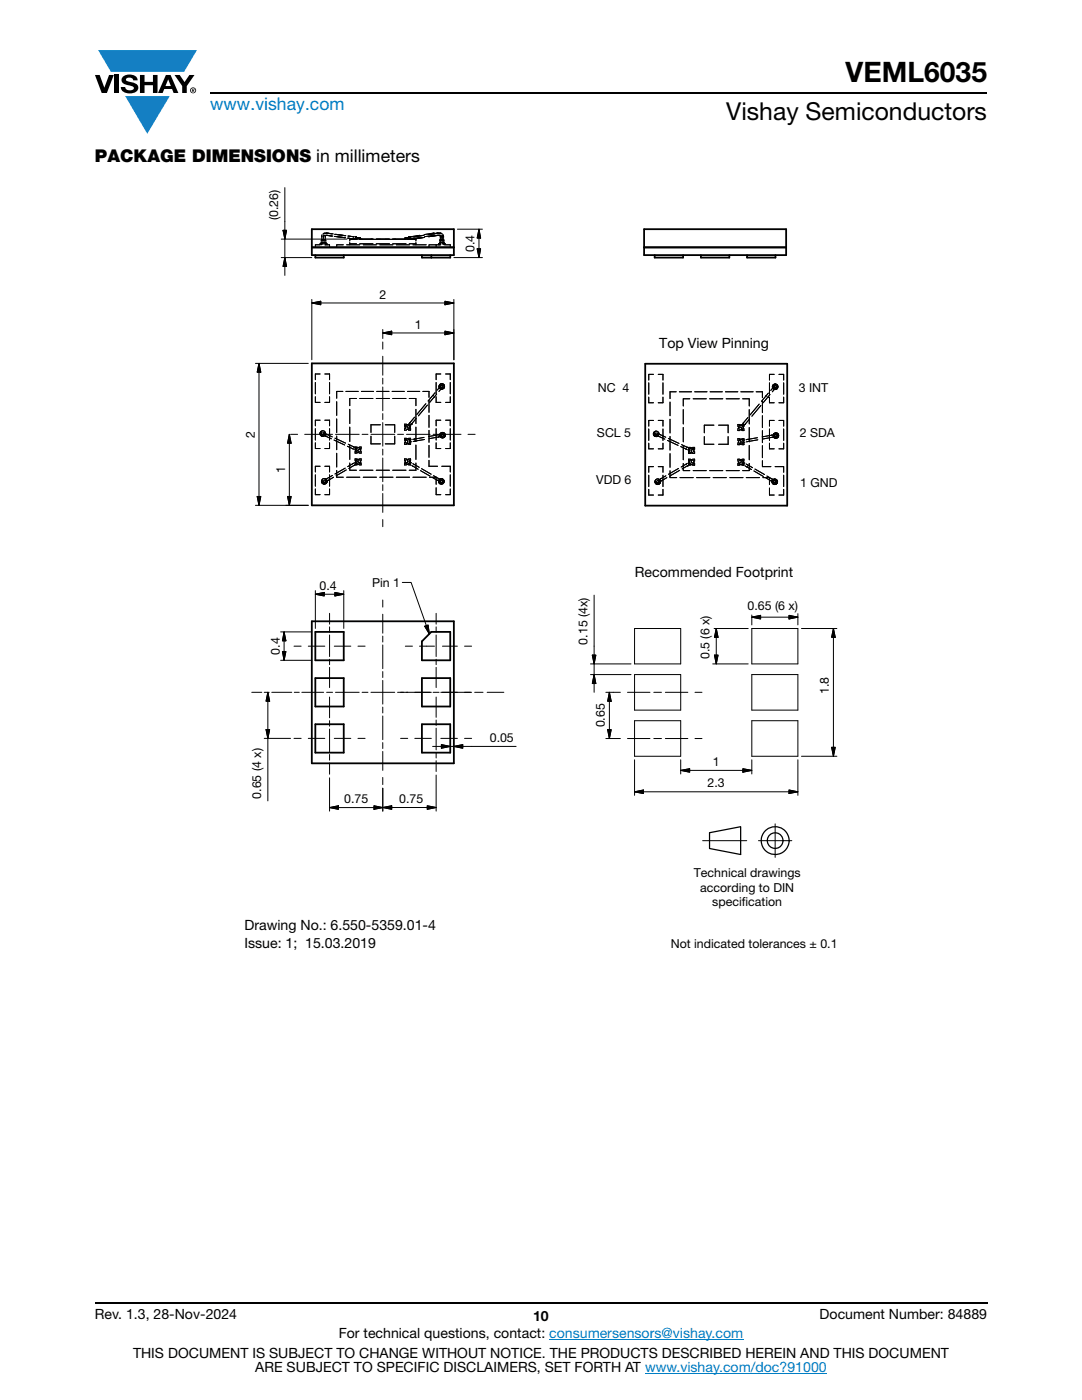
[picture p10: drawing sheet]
<svg xmlns="http://www.w3.org/2000/svg" width="216mm" height="279mm" viewBox="0 0 216 279" stroke-linecap="round" stroke-linejoin="round" font-family="sans-serif">
<g fill="#147fc3">
<path d="M19.6 10h19.7l-2.6 4.3h-1.1h-13.5z"/>
<path d="M25 19.2h8.9l-4.5 7.5z"/>
</g>
<g fill="#000">
<path d="M18.9 15h1l.9 2.5 1-2.5h.9l-1.4 3.6h-1zM22.9 15h.9v3.6h-.9zM24.6 15.3a2.1 2.1 0 0 1 2.8 .3l.1 .4h-.9a.79 .79 0 0 0-.7-.5 .79 .79 0 0 0-.8 .4l.3 .3 1 .2a1.08 1.08 0 0 1 1.2 1 1.08 1.08 0 0 1-1.1 1.2 1.73 1.73 0 0 1-2.4-1.2h.9a.96 .96 0 0 0 .8 .6 .96 .96 0 0 0 .9-.4 1.31 1.31 0 0 0-1.2-.6 1.03 1.03 0 0 1-1.1-.6 1.03 1.03 0 0 1 .2-1.1zM27.9 15h.9v1.3h1.7v-1.3h.9v3.6h-.9v-1.6h-1.7v1.6h-.9zM34.8 15h1.1l.9 1.4 1-1.4h1l-1.5 2.2v1.4h-.9v-1.4z"/>
<path d="M33.6 15.9l.5 1.3h-1.1zM33.1 15l-1.6 3.6h1l.3-.8h1.5l.3 .8h1l-1.6-3.6z"/>
<path d="M38.4 17.8h.2v.2h-.2zM38.3 17.7v.7h.1v-.3l.4 .3-.2-.3 .2-.2-.1-.2z"/>
<path d="M38.1 18a.46 .46 0 0 1 .9 0 .46 .46 0 0 1-.9 0zM37.9 18a.6 .6 0 0 0 1.2 0 .6 .6 0 0 0-1.2 0z"/>
</g>
<g fill="none" stroke="#000" stroke-width=".36">
<path d="M42 18.6h155M62.2 45.7h28.4v5.2h-28.4zM62.2 49.4h28.4M62.9 50.9v.5h5.7v-.5M84.2 50.9v.5h5.6v-.5M86.1 50.9v.5M128.5 45.7h28.4v5.2h-28.4zM130.6 50.9v.5h5.7v-.5M139.9 50.9v.5h5.6v-.5M149.1 50.9v.5h5.6v-.5M156.9 49.4h-28.4M62.2 72.5h28.4v28.4h-28.4z"/>
<path d="M128.7 72.6h28.4v28.3h-28.4zM62.2 124h28.4v28.3h-28.4zM62.9 126.1h5.7v5.7h-5.7zM62.9 135.3h5.7v5.7h-5.7zM84.2 135.3h5.6v5.7h-5.6zM86.1 126.1h3.7v5.7h-5.6v-3.8zM62.9 144.5h5.7v5.7h-5.7zM84.2 144.5h5.6v5.7h-5.6zM18.9 260h178.1"/>
</g>
<path d="M109.6 267.3h38.7M128.7 274h36.3" fill="none" stroke="#007ec4" stroke-width=".2"/>
<g fill="none" stroke="#000" stroke-width=".2">
<path d="M56.8 37.4v17.6M56.1 51.4h6.1M56.1 47.7h13.1M56.5 46h.7l-.4 1.7zM56.8 51.4l.4 1.8h-.7zM62.2 59.8v12M62.9 48.9h1h-1v.1zM62.9 49.2v.2M63.8 48.8l.1 .1M63.9 48.7l.1-.1-.1 .1M63.9 48.7h.1M64.1 48.4l-.1 .1"/>
<path d="M64.1 48.3v.1M64.1 48.4h.1M64.1 48.7h.5M64.1 47.9v.2M64.2 48.8v.1M64.2 47.6v.3M64.2 47.9h.1M64.2 47.9h-.1M64.2 48.7l.1-.1-.1 .1M64.2 48.7h.1M64.3 46.9l-.1 .5M64.4 48.3v.2"/>
<path d="M64.5 47.6v.3M64.6 48.7h-.5M64.6 46.9l-.1 .5M64.6 47.6l.1 .3h-.3v.2M64.6 48.4h-.3M64.6 47.1v.3M64.7 47.9v.2M64.7 48.3l.1 .2M64.8 48.9h1v.1M64.8 48.6l.2 .1zM64.9 48.7h.3M64.9 47h-.2"/>
<path d="M64.9 46.5l-.4 .1M64.9 47.9h.1M64.9 47.9h-.1M64.9 47.6v.3M64.9 47.1v.3M65 48.8l-.1 .1M65 46.5l1.3 .2M65 47.9v.2M65 48.3v.1M65 48.4l.1 .1M65 48.4h-.2M65.1 46.5l-.3 .1"/>
<path d="M65.1 47l1.1 .1M65.1 48.6l.1 .1M65.2 47h-.1M65.3 48.8l-.1 .1M65.3 46.5l1.2 .2M65.3 47l1.1 .1M65.8 49.2v.2M66.7 47.2l2.1 .2M66.8 46.8l2.1 .2M66.9 47.2l2.1 .2M67 46.8l2 .2M67.2 48.9h1.3h-1.3v.1z"/>
<path d="M67.2 49.2v.2M69.2 48.9h2.6M69.4 47.5l1.6 .2M69.4 47.1l1.1 .1M69.4 47.5l1.1 .2M69.5 47.1l1 .1M69.8 48.6h1.3M69.8 48.3v.6M69.9 47.7h.1M70.1 47.7h.1M70.5 47.2v.1M70.5 47.3h.2"/>
<path d="M70.9 47.7h.1M70.9 47.4h.1M71 47.4v.3M71 47.4h.1M71 47.6h.1M71 47.6h.4M71 47.7v.1M71 47.3h-.1M71 47.3h.1M71.1 47.3h.1M71.1 47.4h.1M71.1 47.6h.1"/>
<path d="M71.1 47.4h-.1M71.1 47.6v.1M71.1 47.4v.1M71.2 47.6h-.1M71.2 47.4h.1M71.2 47.4v.1M71.2 47.7h-1.3M71.2 47.4h.3v.2l-.3 .1M71.3 47.8l-1.5-.1v.4M71.3 47.5l-.3 .1M71.4 47.4v.3M71.4 47.6h.1"/>
<path d="M71.5 47.6h.1M71.5 47.5v.1M71.5 47.4v.2M71.6 47.5l.4 .1M71.6 47.6h.3M71.7 47.8h9.4M71.7 47.4h.2v.2h-.3M71.8 48.6h2.6M71.8 47.5l.1 .1M71.9 47.5v.1M71.9 47.6h-.1M71.9 47.6h.1"/>
<path d="M72 47.7l-.1 .1M72.1 47.7h.1M72.5 48.9h2.6M74 47.7h.1M75.1 48.6h2.6M75.8 48.9h2.6M78.4 48.6h2.6M78.8 47.7h.1M79.1 48.9h2.6M80.7 47.7h.1M80.8 47.6h.1M80.8 47.7l.1 .1"/>
<path d="M80.9 47.5h.3M80.9 47.5l-.1 .1M80.9 47.4v.2M80.9 47.6h.2M80.9 47.5v.1M81 47.6h.1M81 47.4v.2M81.1 47.4h-.3v.2h.4M81.1 47.5v.1M81.1 47.4v.2M81.2 47.6h.1M81.2 47.4h.6"/>
<path d="M81.2 47.6l.1 .1M81.3 47.4v.3M81.3 47.7h.1M81.3 47.5l.1 .1M81.3 47.6v.1M81.4 47.6h.4M81.4 47.6l-.1 .1M81.4 47.4l.1 .1M81.4 47.5l.1 .1M81.4 47.4v.2M81.5 47.4l-.1 .2M81.5 47.5h.3"/>
<path d="M81.5 47.4h-.1M81.5 47.4h.1M81.5 47.6h.1M81.5 47.8l1.5-.1v.4M81.6 47.4h-.1M81.6 47.4v.1M81.6 47.3h-.1M81.6 47.6h.1M81.7 47.6v.1M81.7 47.3l-.1 .1M81.7 47.3h.1M81.7 47.4v.1"/>
<path d="M81.7 47.4h.1M81.7 47.6h.1M81.8 47.6h.1M81.8 47.3h.1M81.8 47.4h.1M81.8 47.4v.1M81.8 47.5v.1M81.8 47.6v.1M81.8 47.4v.4M81.9 47.7h.1M81.9 47.3h.1M82 47.3h-.3"/>
<path d="M82.4 48.9h2.6M82.6 47.2l-.1 .1M82.6 47.3h-.3M82.6 47.3h.1M82.7 47.7h.1M82.7 47.2v.1M82.7 47.2l1.9-.2-2 .2M82.7 47.2h.1M82.8 47.7h-.7M82.8 47.7h.1M83 48.5v.4M83 48.3v.3h-1.3h1.3"/>
<path d="M83.7 47l-1.8 .3M83.8 47.4l-2.5 .3M84.7 47.4l-2.1 .3M85.6 48.9v.1M85.6 49.2v.2M85.7 48.9h2.3M86.5 47h.3M86.5 47l-1.8 .2M86.5 47h.1M86.8 46.5l-2.2 .3M87 48.9v.1M87 49.2v.2"/>
<path d="M87.1 46.5h.4l-1.9 .3M87.1 47h.4M87.3 46.5l-1.9 .3M87.4 47l-1.9 .2M87.5 47l-1.9 .2M87.5 48.8v.1M87.5 47h.1M87.6 48.7h.1M87.6 48.8v.1M87.6 46.5l.6 .1M87.6 47h.4M87.6 48.7l.1-.1z"/>
<path d="M87.7 47h.1M87.7 46.5l.3 .1M87.7 48.8l.1 .1M87.8 48.3v.1M87.8 48.4l-.1 .1M87.8 48.7l.1-.1zM87.8 47.1v.3M87.8 47.9h.2v.2M87.9 47.6v.5M87.9 48.3l-.1 .2M87.9 47h.1M87.9 46.5l.2 .1"/>
<path d="M87.9 48.7h-.3h.3M87.9 47.1v.3M87.9 47.6l-.1 .5M88 48.4h-.2M88 48.3l-.1 .2M88 47.1l.1 .3M88.1 47.6l-.1 .3M88.2 46.9l.1 .5M88.2 48.7h.4M88.3 47.9h.1M88.3 47.6v.3M88.3 46.9v.5"/>
<path d="M88.3 48.3l.1 .2M88.3 47.6v.5M88.4 46.9l.1 .5M88.4 48.4h-.3M88.4 47.9v.2M88.4 48.3v.1M88.4 48.4l.1 .1M88.5 47.9l.1 .2v-.2M88.5 47.9h-.4M88.5 47.6v.3M88.6 48.7h.1M88.6 48.4h-.1"/>
<path d="M88.6 48.3v.1M88.6 48.4l.1 .1M88.6 48.8v.1M88.6 48.7h-.4M88.7 48.7l-.1-.1 .1 .1M88.7 48.8v.1M88.7 48.7h.1M88.7 48.6l.1 .1M88.9 48.8l-.1 .1M88.9 48.9h.9v.1M89.8 49.2v.2M90.6 51.4h5.7"/>
<path d="M90.6 59.8v12M91.3 45.7h5M95.2 49.7h.7l-.3 1.7zM95.6 45.7l.3 1.8h-.7zM95.6 45.7v5.7M51 72.5h10.5M51.7 72.5l.3 1.8h-.7zM51.7 72.5v28.4M62.2 60.5l1.8-.4v.7zM62.2 60.5h28.4M62.9 76.3v2.3M62.9 79.2v1.1h1"/>
<path d="M63.9 74.6h-1v1.2M64.8 74.6h1v1.2M65.8 76.3v2.3M65.8 79.2v1.1h-1M68.4 78.1h-1.2v1.4M69.8 79.5h1.3h-1.3v1.5zM71.5 78.1h-2.5M71.8 79.5h2.6M74.5 78.1h-2.4M75.1 79.5h2.6M76.4 66.4l1.8-.3v.7zM76.4 66.4h14.2"/>
<path d="M76.4 65.8v1.8M76.4 68.3v1.4M76.4 71.1v3.8M76.4 75.5v1.1M76.4 77.2v4.8M77.6 78.1h-2.4M78.4 79.5h2.6M80.7 78.1h-2.5M81.7 79.5h1.3v1.5v-1.5zM83.8 78.1h-2.5M84.4 78.1h1.2v1.2M85.6 79.9v2.4"/>
<path d="M86.3 79l-.9 1M86.3 79h.1M86.4 78.9h-.1M86.8 78.4l-.4 .5M87 76.3v2.3M87 79.2v1.1h1M87.1 78.7l-1.4 1.6M87.7 76.9v.4a.5 .5 0 0 0 .5 .3 .5 .5 0 0 0 .4-.3v-.4a.49 .49 0 0 1-.4 .7 .49 .49 0 0 1-.5-.7zM87.8 77.2l-.5 .6M87.8 76.7a.53 .53 0 0 0 0 .8 .53 .53 0 0 0 .7 0 .53 .53 0 0 0 0-.8M87.9 77a.29 .29 0 0 0 .2 .4 .29 .29 0 0 0 .3-.4M88 74.6h-1v1.2"/>
<path d="M88 77v.2l.2 .1M88 77l-.1 .1M88 77v.2l.1 .1M88 77l.3 .1M88 76.6a.56 .56 0 0 1 .7 .4 .56 .56 0 0 1-.5 .7 .56 .56 0 0 1-.6-.6M88 77.6l-.4 .5M88.1 77.6a.48 .48 0 0 1-.4-.4 .48 .48 0 0 1 .2-.5h.5l.2 .2a.5 .5 0 0 0-.8-.1 .5 .5 0 0 0 .3 .8M88.1 77.5l-.1 .1zM88.3 77.2l-.1 .2 .1-.2M88.3 77v.2l-.1 .1M88.4 77a.29 .29 0 0 0-.5-.1 .29 .29 0 0 0 .2 .5M88.5 77.6a.56 .56 0 0 0 .1-.8 .56 .56 0 0 0-.9 0 .56 .56 0 0 0 .1 .8"/>
<path d="M88.7 77.2a.53 .53 0 0 0-.6-.6 .53 .53 0 0 0-.5 .6 .53 .53 0 0 0 .7 .4M88.8 66.1l1.8 .3-1.8 .4zM88.8 60.1l1.8 .4-1.8 .3zM88.9 74.6h.9v1.2M89.8 76.3v2.3M89.8 79.2v1.1h-.9M129.5 76.4v2.3M129.5 79.3v1.1h.9M130.4 74.7h-.9v1.2M131.3 74.7h1v1.2M132.3 76.4v2.3M132.3 79.3v1.1h-1"/>
<path d="M134.9 78.2h-1.2v1.4M136.3 79.6h1.3h-1.3v1.4zM138 78.2h-2.4M138.3 79.6h2.6M141.1 78.2h-2.5M141.6 79.6h2.6M144.1 78.2h-2.4M144.9 79.6h2.6M147.2 78.2h-2.5M148.2 79.6h1.3v1.4v-1.4h-1.3M150.3 78.2h-2.5M150.9 78.2h1.2v1.2"/>
<path d="M152.1 80v2.4M152.8 79h.1M153.2 79.3h.1M153.2 79.3l-.9 1.1M153.3 78.5l-1.4 1.6M153.5 76.4v2.3M153.5 79.3v1.1h1M153.6 78.7l-.4 .6M154.2 76.9v.5a.51 .51 0 0 0 .5 .3 .51 .51 0 0 0 .4-.3v-.5a.5 .5 0 0 1-.4 .8 .5 .5 0 0 1-.5-.7zM154.3 76.9l-.1 .4 .4 .4a.5 .5 0 0 1-.3-.8zM154.3 76.9a.49 .49 0 0 1 .8 .1M154.3 77.3l-.5 .6"/>
<path d="M154.3 77.7a.57 .57 0 0 1-.1-.9 .57 .57 0 0 1 .9 0 .57 .57 0 0 1-.1 .9M154.4 77v.3l.3 .2M154.5 77l-.1 .3 .2 .2M154.5 77l.1-.1 .3 .2M154.5 77.1l.2 .3M154.5 74.7h-1v1.2M154.5 77.1l-.1 .1M154.5 77.1v.1l.1 .2M154.5 77.1h.4M154.5 76.6a.57 .57 0 0 1 .7 .5 .57 .57 0 0 1-.5 .7 .57 .57 0 0 1-.6-.7M154.6 77.7l-.5 .5M154.6 77.5v.2"/>
<path d="M154.8 77.3l-.1 .1M154.8 77.1l.1 .1-.2 .2M154.9 77v.3l-.2 .2M155 76.8a.53 .53 0 0 1 .1 .8 .53 .53 0 0 1-.8 0 .53 .53 0 0 1 .1-.8M155.2 77.2a.52 .52 0 0 0-.6-.5 .52 .52 0 0 0-.4 .6 .52 .52 0 0 0 .6 .4M155.4 74.7h1v1.2M156.4 76.4v2.3M156.4 79.3v1.1h-1M51.3 99.1h.7l-.3 1.8zM57.4 99.1h.7l-.4 1.8zM57.7 86.7l.4 1.7h-.7zM57.7 86.7v14.2"/>
<path d="M58 86.7h1.4M60.8 86.7h3.8M62.9 97.6v1.1h1M62.9 88.4v1.1h1M62.9 85.6v2.2M62.9 94.8v2.2M63.9 93.1h-1v1.1M63.9 83.9h-1v1.1M63.9 86.8a.57 .57 0 0 1 .3-.8 .57 .57 0 0 1 .7 .4 .57 .57 0 0 1-.4 .7M64 86.3a.53 .53 0 0 0 .4 .7 .51 .51 0 0 1-.4-.7zM64.1 87a.57 .57 0 0 1-.1-.8 .57 .57 0 0 1 .8 0 .57 .57 0 0 1-.1 .8M64.1 86.1a.5 .5 0 0 0 0 .8l.5 .1 .3-.5"/>
<path d="M64.2 86.4a.22 .22 0 0 0 .2 .4 .22 .22 0 0 0 .2-.4M64.2 96.1a.5 .5 0 0 0 .8 .4 .5 .5 0 0 0 0-.9 .49 .49 0 0 1 0 .9 .49 .49 0 0 1-.8-.4M64.2 86.3a.28 .28 0 0 0 .1 .5 .28 .28 0 0 0 .4-.3M64.2 95.9h.1a.51 .51 0 0 0 .4 .7l-.4-.2zM64.3 86.4a.21 .21 0 0 0 0 .3 .21 .21 0 0 0 .3-.2M64.3 86a.53 .53 0 0 0-.4 .7 .53 .53 0 0 0 .7 .3 .53 .53 0 0 0 .3-.7 .52 .52 0 0 1-.5 .7M64.3 86.7l.2 .1M64.4 96.5a.57 .57 0 0 1-.1-.8 .57 .57 0 0 1 .8 0 .57 .57 0 0 1-.1 .8M64.4 95.6a.52 .52 0 0 0-.2 .6 .52 .52 0 0 0 .5 .4M64.5 95.9a.29 .29 0 0 0 .2 .5 .29 .29 0 0 0 .3-.5M64.5 86.3a.28 .28 0 0 1 .1 .4 .28 .28 0 0 1-.4 .1 .28 .28 0 0 1 0-.4M64.5 96.1l.3 .2"/>
<path d="M64.6 86.8l.1 .1M64.7 86.9h.1M64.7 86.1a.53 .53 0 0 1 .2 .6 .53 .53 0 0 1-.5 .4M64.7 95.8l-.1 .1M64.8 86.5h.1M64.8 95.5a.53 .53 0 0 1 .4 .7 .53 .53 0 0 1-.6 .4 .53 .53 0 0 1-.4-.7M64.8 93.1h1v1.1M64.8 83.9h1v1.1M64.8 95.9v.4M64.9 95.8a.29 .29 0 0 1 0 .5 .29 .29 0 0 1-.5-.2M64.9 86.5l.1 .1M64.9 96a.21 .21 0 0 1-.2 .3 .21 .21 0 0 1-.2-.3"/>
<path d="M64.9 86.5l-.1 .3a.52 .52 0 0 1-.9-.1l.2-.6a.5 .5 0 0 0-.2 .6 .5 .5 0 0 0 .5 .4M64.9 87l.1 .1M65 96.2l-.2 .1M65 95.6a.52 .52 0 0 1 .2 .6 .52 .52 0 0 1-.5 .4M65 87.1h.1M65.1 87.1l1 .5M65.1 87.1h-.1M65.1 95.6l-.2 .2M65.1 86.6l.1 .1M65.2 86.7h1.2M65.2 96.3l-.5 .3M65.2 96.3l-.1-.5a.5 .5 0 0 1-.4 .8"/>
<path d="M65.2 86.7l1.1 .5M65.2 96.3a.56 .56 0 0 0-.3-.8 .56 .56 0 0 0-.7 .5 .56 .56 0 0 0 .5 .6M65.3 96l-.2 .1M65.5 95.9h-.1M65.5 95.9h.1M65.6 95.8h-.1M65.8 97.6v1.1h-1M65.8 85.6v2.2M65.8 88.4v1.1h-1M65.8 94.8v2.2M66.3 94.9l-1.1 .7M66.6 95.2l-1.1 .6"/>
<path d="M66.7 87.8l2.1 1M66.8 87.4l2.2 1M66.9 86.7h4.8M67.2 93.9v1.3h1.3M67.2 80.2v2.7M67.2 83.6v2.7M67.2 87v2.8M67.2 90.5v2.7M68.9 93.4l-2.1 1.2M69.1 93.8l-2 1.2M69.3 89.1l1.1 .4M69.5 88.7l1.3 .6"/>
<path d="M69.8 92.4v1.4h1.3h-1.3zM69.8 81.7v2.8M69.8 85.2v2.9M69.8 88.8v2.9M70.4 89.5l.2 .2M70.4 89.5v.1M70.6 92.4l-1.2 .7M70.8 89.7l.2 .1M70.8 92.8l-1.2 .7M70.9 92.8h.4M70.9 90v.4h.4M70.9 92.4v.4"/>
<path d="M71 89.8v.1zM71 89.7v.1M71 92.2v.1M71 92.2l-.2 .1M71 89.4l.1 .1M71 89.7l.1 .5 .4 .1M71 92.3v.1zM71 89.7l.1 .1M71 90l.1 .2M71 89.7h.1M71 90.1a.5 .5 0 0 1 .5-.8 .5 .5 0 0 1 .4 .8M71.1 92.5h.1"/>
<path d="M71.1 89.6a.46 .46 0 0 0 .4 .7M71.1 91.9l-.1 .2M71.1 89.5h.1M71.1 89.5l.1 .1M71.1 92.5l.1 .1M71.1 92.2l-.1 .1M71.2 92.6h.1M71.2 92.6l-.2 .1M71.2 89.4l-.1 .1M71.2 92.4l-.1 .1M71.3 89.2h-.4v.4M71.3 91.6h-.4v.4"/>
<path d="M71.3 90.3h.2zM71.3 92.6l.3 .1M71.4 89.7h.1M71.4 92.1h.1M71.4 92.1l-.1 .1M71.4 90l.1 .3M71.4 92.1l.1 .2h-.1M71.5 91.7h-.3M71.5 91.7a.51 .51 0 0 0-.5 .7M71.5 91.7l.4 .2v.5M71.5 89.8l-.1 .1h-.1M71.5 91.7l-.4 .1-.1 .5"/>
<path d="M71.5 89.4h-.2M71.5 89.7v.1M71.5 89.7l.4-.1v.3M71.6 92.3l.3 .1M71.7 89.2h.4v.4M71.7 91.6h.4v.4M71.7 89.4l.2 .2-.3-.3-.5 .2M71.8 91.8l-.3-.1-.1 .3M71.8 93.8h2.6M71.8 90.1l-.3 .2M71.8 95.2h-2.6M71.9 91.9a.46 .46 0 0 1-.4 .7 .46 .46 0 0 1-.4-.7"/>
<path d="M71.9 89.6l-.1 .5-.3 .2M71.9 92.4l-.2 .2 .2-.1M71.9 92.4v.1M71.9 92.1v.3M71.9 92.4l-.3 .3-.5-.2M72.1 92.4v.4h-.4M72.1 90v.4h-.4M72.3 86.7h1.1M74 86.7h4.8M74 87.1v1.5h1.9M75.1 93.8h2.6M75.1 95.2h-2.6"/>
<path d="M75.9 84.8h-1.9v1.5M76.4 82.5v1.2M76.4 84.3v4.7M76.4 89.6v1.2M76.4 91.4v4.7M76.4 96.7v1.2M76.4 98.5v3.8M76.9 84.8h1.9v1.5M78.4 93.8h2.6M78.4 95.2h-2.6M78.8 87.1v1.5h-1.9M79.3 86.7h1.2"/>
<path d="M80.7 85.5v.4h.4M80.7 88.3v.4h.4M80.7 92.4v.4h.4M80.9 92.4l.3 .3 .5-.2M80.9 92.1v.3M80.9 92.4l.1 .2M80.9 85l-.1 .2zM80.9 85.2h.3h-.3v.3M81 87.7l.4-.1 .4 .3M81 87.8l.3 .2M81 87.7l-.1 .3M81 87.7l.2-.1z"/>
<path d="M81.1 86.7h4.7M81.1 84.7h-.4v.4M81.1 91.6h-.4v.4M81.1 87.5h-.4v.4M81.1 88.5l.3 .1M81.2 92.3l-.3 .1M81.3 92.2l.1 .1M81.3 91.7l.4 .1 .1 .5M81.3 91.7l.1 .3M81.3 91.7l-.3 .1M81.3 84.8l-.2 .1M81.3 91.7h.2"/>
<path d="M81.3 91.7h-.1a.53 .53 0 0 0-.3 .7M81.3 84.8h-.1a.53 .53 0 0 0-.3 .7M81.3 88.2l-.2 .3-.2-.2M81.3 91.7a.51 .51 0 0 1 .4 .7M81.3 84.8a.5 .5 0 0 1 .4 .7M81.3 88v.2M81.3 92.1v.1M81.3 85.1l-.1 .1 .2 .1M81.4 92.1l.1 .1M81.4 84.8h.1M81.4 87.6l.2 .1M81.4 85.4v.3"/>
<path d="M81.5 84.8h.1M81.5 87.9l-.2 .1M81.5 92.6l-.3 .1M81.5 88.2h-.2M81.5 87.5h.4v.4M81.5 84.7h.4v.4M81.5 91.6h.4v.4M81.5 85.2l-.1 .1M81.5 92.4l.2 .1M81.5 84.8l-.1 .1M81.6 87.7h.1M81.6 84.6l-.2 .2"/>
<path d="M81.6 84.8a.49 .49 0 0 0-.8 .4M81.6 92.6h.1M81.6 92.6l.3 .2M81.6 92.5v.1M81.7 92.2l.1 .2M81.7 92.5h-.1M81.7 85.6l-.6 .1M81.7 91.9l.1 .2M81.7 91.9a.46 .46 0 0 1-.4 .7 .46 .46 0 0 1-.4-.7M81.7 87.9a.46 .46 0 0 1-.4 .6 .46 .46 0 0 1-.4-.6M81.7 85a.46 .46 0 0 1-.4 .7 .46 .46 0 0 1-.4-.7M81.7 84.9l.1 .6-.3 .2"/>
<path d="M81.7 85h.1M81.7 85l-.1 .1M81.7 87.8h.1M81.7 88.3l-.1 .2M81.7 92.5h.1M81.7 95.2h-2.6M81.7 87.8l.1 .1M81.7 88.3a.5 .5 0 0 0-.2-.7 .5 .5 0 0 0-.7 .4l.1 .3M81.8 87.8v.1M81.8 85h.1M81.8 87.9h-.2M81.8 85v.1"/>
<path d="M81.8 87.9h.1M81.8 88.2v.1M81.8 92.3v.1M81.8 92.2v.1M81.8 85.2v.2M81.8 88.2h.1M81.8 88.1a.5 .5 0 0 1-.7 .4M81.8 88.1v.1M81.8 92.3v-.1v.1M81.8 88.1h-.1M81.8 92.2l.3 .2M81.9 84.9l-.1 .1"/>
<path d="M81.9 88.3v.4h-.4M81.9 85.5v.4h-.4M81.9 92.4v.4h-.4M82 87.7l-.3 .1M82.1 88.2h-.3M82.1 84.6l-.1 .2M82.1 84.6h.1M82.2 92.9l.2 .2M82.4 92.5l.2 .2M82.4 93.1h.1M82.5 93.1l.9 .6M82.6 92.7h.1"/>
<path d="M82.7 92.7l1 .6M82.7 83.3l-1 1.2M83 81.7v2.8M83 85.2v2.9M83 88.8v2.9M83 92.4v1.4h-1.3M83 83.5l-.9 1.1M83.9 93.9l1.9 1.1M84.1 93.5l1.9 1.1M84.6 87.3l-2.2 .4M84.7 87.7l-2.3 .4M85 80.6l-1.8 2.1"/>
<path d="M85 95.2h-2.6M85.3 80.8l-1.8 2.2M85.6 82.9v2.4M85.6 85.9v2.4M85.6 88.9v2.4M85.6 91.9v1.2h1.7M85.7 95.2h1.3v1.5M86.3 95.3l.9 .5M86.4 86.7h1.2M86.5 94.9l1 .6M87 97.3v1.4h1M87 85.6v2.2"/>
<path d="M87 88.4v1.1h1M87.2 95.8h.1M87.3 95.9h.1M87.4 86.8h.1M87.4 86.8l-1.9 .3M87.5 95.5h.1M87.5 96l.2 .1M87.5 95.5l.1 .1M87.6 96.3a.53 .53 0 0 1 .3-.7 .53 .53 0 0 1 .7 .4 .53 .53 0 0 1-.5 .6M87.6 86.8h-.1M87.6 95.8a.52 .52 0 0 0 .5 .8 .51 .51 0 0 1-.5-.8zM87.7 87.2l-2.1 .3"/>
<path d="M87.7 95.6l.1 .1M87.7 96.5a.57 .57 0 0 1-.1-.8 .57 .57 0 0 1 .9 0 .57 .57 0 0 1-.1 .8M87.8 95.6a.52 .52 0 0 0-.2 .6 .52 .52 0 0 0 .5 .4M87.8 96.1a.28 .28 0 0 1 .4-.3 .28 .28 0 0 1 0 .5M87.8 95.9a.29 .29 0 0 0 .3 .5 .29 .29 0 0 0 .2-.5M87.8 95.7l.1 .1M87.8 96.2l.2 .1M88 87.3a.56 .56 0 0 1-.1-.8 .56 .56 0 0 1 .8 0 .56 .56 0 0 1-.1 .8M88 83.9h-1v1.1M88 86.7h-.3M88 95.5a.56 .56 0 0 0-.5 .7 .56 .56 0 0 0 .7 .4 .56 .56 0 0 0 .4-.7v-.1M88 86.7a.29 .29 0 0 0 .3 .4 .29 .29 0 0 0 .3-.4"/>
<path d="M88 87.1h-.2M88 95.8l.2 .1M88.1 86.4a.52 .52 0 0 1 .5 .1 .52 .52 0 0 1 .2 .5 .51 .51 0 0 0-.2-.5 .51 .51 0 0 0-.5-.1l-.3 .4 .1 .4-.1-.3zM88.2 93.1h1.6v1.1M88.2 95.9h-.3v.2M88.2 95.9l.1 .1-.1 .3M88.2 86.7h3.8M88.2 96a.21 .21 0 0 1-.1 .3 .21 .21 0 0 1-.2-.3M88.3 86.6l-.2 .2v.2M88.3 86.6l.1 .1 .1 .2M88.3 86.6l-.2 .1M88.3 95.6a.5 .5 0 0 1 0 .9"/>
<path d="M88.3 95.6a.5 .5 0 0 0-.7 .5M88.3 95.6l.3 .4-.3 .5M88.3 95.6h-.4l-.3 .5M88.3 87.1h-.1M88.4 95.6a.52 .52 0 0 1 .2 .6 .52 .52 0 0 1-.5 .4M88.5 86.8a.2 .2 0 0 1-.2 .3 .2 .2 0 0 1-.2-.3M88.5 95.8v.1a.52 .52 0 0 1-.4 .7M88.5 86.3a.56 .56 0 0 1 .3 .8 .56 .56 0 0 1-.8 .2 .56 .56 0 0 1-.1-.8M88.6 86.9a.29 .29 0 0 0-.4-.3 .29 .29 0 0 0-.1 .4M88.6 86.4a.53 .53 0 0 1 .1 .8 .53 .53 0 0 1-.8 0 .53 .53 0 0 1 .1-.8M88.7 87.2a.52 .52 0 0 0-.1-.8 .52 .52 0 0 0-.7 .2 .52 .52 0 0 0 .2 .7M88.7 86.6a.49 .49 0 0 1-.4 .8 .49 .49 0 0 1-.4-.8l-.1 .4a.5 .5 0 0 0 .5 .3 .5 .5 0 0 0 .5-.3l-.1-.4"/>
<path d="M88.9 83.9h.9v1.1M89.8 85.6v2.2M89.8 88.4v1.1h-.9M89.8 94.8v2.2M89.8 97.6v1.1h-.9M93.4 86.7h1.4M129.5 97.7v1.1h.9M129.5 88.4v1.2h.9M129.5 85.6v2.3M129.5 94.8v2.3M130.4 93.1h-.9v1.2M130.4 83.9h-.9v1.1"/>
<path d="M130.4 86.9a.56 .56 0 0 1 .3-.8 .56 .56 0 0 1 .8 .3 .56 .56 0 0 1-.5 .7M130.5 86.4v.5l.4 .2M130.6 87.1a.56 .56 0 0 1-.1-.9 .56 .56 0 0 1 .8 0 .56 .56 0 0 1 0 .9M130.6 86.2a.51 .51 0 0 0 .1 .9l-.1-.1a.53 .53 0 0 1 0-.8zM130.6 86.2a.52 .52 0 0 0-.1 .8 .52 .52 0 0 0 .8 0 .52 .52 0 0 0-.1-.8M130.7 86.5a.29 .29 0 0 0 .2 .4 .29 .29 0 0 0 .3-.4M130.7 87a.5 .5 0 0 0 .7-.4 .49 .49 0 0 1-.7 .4zM130.8 95.9a.53 .53 0 0 0 .1 .6 .53 .53 0 0 0 .6 .1M130.8 96.1a.5 .5 0 0 0 .7 .5 .52 .52 0 0 1-.8-.4zM130.8 95.9v.4a.5 .5 0 0 0 .5 .3 .5 .5 0 0 0 .4-.3v-.4a.49 .49 0 0 1-.5 .7 .49 .49 0 0 1-.4-.7zM130.8 86.1a.53 .53 0 0 0-.4 .7 .53 .53 0 0 0 .8 .3 .53 .53 0 0 0 .2-.8M130.8 86.8l.2 .1"/>
<path d="M130.9 95.7a.52 .52 0 0 0 0 .8 .52 .52 0 0 0 .7 0 .52 .52 0 0 0 0-.8M131 96a.29 .29 0 0 0 .2 .4 .29 .29 0 0 0 .3-.4M131 86.4l.1 .1M131 96.1l.2 .3 .1-.1M131.1 86.5a.21 .21 0 0 1-.2 .3 .21 .21 0 0 1-.1-.3M131.1 86.6l-.1 .2h-.2M131.2 87l-.1-.1 .2 .1M131.2 86.6a.27 .27 0 0 1-.3 .3 .27 .27 0 0 1-.1-.5l-.1 .2 .1 .2M131.3 95.9h-.2M131.3 86.5l.2 .2M131.3 95.6a.53 .53 0 0 1 .5 .4 .53 .53 0 0 1-.3 .6M131.3 93.1h1v1.2"/>
<path d="M131.3 83.9h1v1.1M131.3 96l.1 .1-.1 .2M131.4 86.4a.49 .49 0 0 1-.5 .7 .48 .48 0 0 0 .5-.7zM131.4 95.9a.29 .29 0 0 1 0 .5 .29 .29 0 0 1-.4-.3M131.4 96a.22 .22 0 0 1-.2 .4 .21 .21 0 0 1-.1-.4M131.4 87.1h.1M131.5 96.3h-.2M131.5 95.7l.2 .5-.2 .4M131.5 95.7a.5 .5 0 0 1 0 .9M131.5 95.7l-.1 .1M131.5 87.1h.1M131.6 96.6a.57 .57 0 0 0 .1-.8 .57 .57 0 0 0-.9 0 .57 .57 0 0 0 .1 .8"/>
<path d="M131.6 87.1h.1M131.6 87.1l1.1 .5M131.6 86.7l1.2 .6M131.6 95.7h-.1M131.8 96.4a.57 .57 0 0 0-.4-.8 .57 .57 0 0 0-.7 .4 .57 .57 0 0 0 .5 .7M131.8 96.1l-.2 .1M132 95.9l-.1 .1M132.1 95.9h-.1M132.3 97.7v1.1h-1M132.3 85.6v2.3M132.3 88.4v1.2h-1M132.3 94.8v2.3"/>
<path d="M132.9 95l-1.2 .6M133.1 95.3l-1 .6M133.2 87.9l2.1 1M133.4 87.5l2.1 1M133.7 94v1.3h1.3M133.7 80.2v2.8M133.7 83.7v2.7M133.7 87.1v2.7M133.7 90.5v2.8M135.4 93.5l-2 1.2M135.6 93.9l-2 1.1M135.8 89.1l1.1 .5"/>
<path d="M136 88.7l1.3 .6M136.3 81.7v2.9M136.3 85.3v2.9M136.3 88.9v2.9M136.3 92.5v1.4h1.3h-1.3zM136.9 89.6h.1M136.9 89.6l.2 .1M137.1 93h.1M137.1 93l-1 .6M137.1 92.5l-1.2 .7M137.2 93h.1M137.3 89.8h.2v.2"/>
<path d="M137.4 92.9l-.2 .1M137.4 92.4v.4h.4M137.4 90.1v.4h.4M137.5 89.9h.1M137.5 92.3v.1M137.5 89.4l.2 .1M137.5 89.9v.1M137.5 92.3h.1M137.5 92.2v.1M137.5 92.3l-.2 .1M137.5 90v.1M137.5 89.7a.48 .48 0 0 0 .6 .7"/>
<path d="M137.5 89.7v.1M137.5 89.7l.1 .2M137.5 90.1l.2 .2M137.6 90.1a.5 .5 0 0 1 .4-.7 .5 .5 0 0 1 .4 .7M137.6 92.5v.1M137.6 89.6h.1M137.6 92.6h.1M137.6 91.9l-.1 .3M137.6 89.6v.1a.49 .49 0 0 1 .8-.1M137.7 89.5v.1M137.7 92.6l.1 .1zM137.7 92.3l-.2 .1"/>
<path d="M137.7 92.6h.1M137.7 92.7l-.2 .1M137.7 89.5h.1M137.8 92.5h-.2M137.8 91.6h-.4v.4M137.8 89.3h-.4v.4M137.8 89.9l.2 .1M137.8 90.4h.2h-.2M137.8 92.7h.3M137.9 89.7l.1 .1M137.9 92.1l.1 .1M137.9 92.1l-.1 .1"/>
<path d="M138 91.8h.1M138 92.2h.1M138 90l.1 .3 .2-.1M138 92.2v.1M138 91.7a.51 .51 0 0 0-.5 .8h.1M138 91.7a.5 .5 0 0 1 .4 .3 .5 .5 0 0 1 0 .5l-.1 .2M138 91.9v.2M138 91.8h-.2h.2M138 91.9h.3M138 89.9h.1M138 91.7a.51 .51 0 0 0-.5 .7M138 92.3l-.1 .1"/>
<path d="M138 89.4l-.2 .1M138.2 89.3h.4v.4M138.2 91.6h.4v.4M138.2 89.5l.2 .1M138.3 93.9h2.6M138.3 95.3h-2.6M138.4 89.6h.1M138.4 89.7l-.3 .1M138.4 89.6v.3M138.4 92a.45 .45 0 0 1-.4 .7 .45 .45 0 0 1-.4-.7M138.4 89.7a.45 .45 0 0 1-.4 .7 .45 .45 0 0 1-.4-.7M138.4 92.5l-.1 .2"/>
<path d="M138.4 92.2v.2l-.3-.1M138.4 92.5l-.4 .3-.4-.2M138.6 92.4v.4h-.4M138.6 90.1v.4h-.4M140.5 87.1v1.6h2M141.6 93.9h2.6M141.6 95.3h-2.6M142.5 84.9l-2-.1v1.6M143.4 84.9h1.9v1.5M144.9 93.9h2.6M144.9 95.3h-2.6M145.3 84.9v1.5"/>
<path d="M145.3 87.1v1.6M145.3 87.1v1.6h-1.9M147.2 85.5v.4h.4M147.2 88.4v.4h.4M147.2 92.4v.4h.4M147.4 92.2a.47 .47 0 0 0 .2 .5 .47 .47 0 0 0 .6-.1M147.4 85.1v.1zM147.4 88.4l.1-.6a.51 .51 0 0 1 .7 0l.1 .6-.2 .2M147.4 85.6a.49 .49 0 0 1 .4-.8 .49 .49 0 0 1 .5 .8M147.4 92.5l.2 .2M147.4 85.3h.3zM147.5 87.9a.46 .46 0 0 0 .3 .7 .46 .46 0 0 0 .4-.7"/>
<path d="M147.5 85.3v.3M147.5 87.8a.49 .49 0 0 1 .8 .2v-.1M147.5 87.8l-.1 .3M147.5 87.8l.3 .2zM147.6 87.7h.1zM147.6 84.7h-.4v.4M147.6 87.6l-.4-.1v.5M147.6 91.6h-.4v.4M147.7 88.6h.2M147.8 84.8l-.2 .1M147.8 92.3l-.4 .1M147.8 84.9h-.2"/>
<path d="M147.8 92.3l.1 .1M147.8 92.3h.1M147.8 91.8l-.3 .1M147.8 91.8v.1M147.8 85.3h.1M147.8 91.9l.1 .2M147.8 91.8l.4 .1 .1 .5M147.8 88.3l-.1 .3-.3-.2M147.8 84.8v.1M147.9 92.2l-.1 .1M147.9 88.2v.1M147.9 85.1l-.1 .2"/>
<path d="M147.9 85.3h.1M147.9 92.2h.1M147.9 84.9h.1M147.9 87.7l.3 .1M147.9 85.4l.1 .3-.3 .1M148 88h-.2l.1 .2M148 92.7h-.3M148 88.3h-.1M148 84.9l.1-.2h.3v.4M148 84.9h.1M148 85.3l-.1 .1M148 87.5l.4 .1v.4"/>
<path d="M148 91.6h.4v.4M148.1 84.9h.1M148.1 92.5l.1 .1M148.1 84.9l-.1 .1M148.1 84.9h-.5l-.3 .4M148.1 92.7l.3 .1M148.1 92.6h.1M148.1 92.6v.1M148.2 92.3l.1 .1M148.2 88.2l.1-.1v.1M148.2 92.6h.1M148.2 85l.1 .1z"/>
<path d="M148.2 85.7l-.2 .1M148.2 91.9l.1 .3M148.2 92a.46 .46 0 0 1-.4 .7 .46 .46 0 0 1-.3-.7M148.2 85.1a.45 .45 0 0 1-.4 .7 .45 .45 0 0 1-.3-.7M148.2 85a.48 .48 0 0 1-.2 .8M148.2 85h.1M148.2 87.9l.1 .1M148.2 87.9h.1M148.2 85l-.1 .2M148.3 85.1h.1M148.3 95.3h-2.7M148.3 92.5a.51 .51 0 0 0-.4-.8 .52 .52 0 0 0-.5 .8l.2 .2"/>
<path d="M148.3 85.1v.1M148.3 87.9v.1M148.3 88h-.2M148.3 84.4l-.1 .2M148.3 88h.1M148.3 92.3v.1M148.3 88.3h.1M148.3 88.2a.49 .49 0 0 1-.7 .4M148.3 84.4h.1M148.3 92.3h.1M148.3 85.3v.2M148.3 92.3l.3 .1"/>
<path d="M148.3 92.3v.2v-.1M148.4 85l-.1 .1M148.4 88.4v.4l-.4-.1M148.4 85.5v.4h-.4M148.4 92.4v.4h-.4M148.6 87.8l-.4 .1M148.6 84.7h.1M148.6 88.2l-.3 .1M148.6 84.7l-.1 .2M148.7 93l1.3 .7-1-.5M148.9 92.6l1.3 .7M149 93.1h.1"/>
<path d="M149 93.2h.1M149.2 83.3l-.9 1.1M149.5 81.7v2.9M149.5 85.3v2.9M149.5 88.9v2.9M149.5 92.5v1.4h-1.3M149.6 83.6l-.9 1.1M150.4 94l1.9 1.1M150.6 93.6l1.9 1.1M151.1 87.4l-2.2 .4M151.2 87.8l-2.3 .4M151.5 80.7l-1.8 2.1"/>
<path d="M151.6 95.3h-2.7M151.8 80.9l-1.8 2.2M152.1 83v2.3M152.1 85.9v2.4M152.1 88.9v2.4M152.1 91.9v1.2h1.7M152.2 95.3h1.3v1.4M152.8 95.4l1 .5M153 95l1.1 .6M153.5 85.6v2.3M153.5 88.4v1.2h1M153.5 97.4v1.4h1"/>
<path d="M153.8 95.9h.1M153.8 95.9l.1 .1M154 86.9l-1.9 .3M154 96.1h.1M154 86.8v.1M154.1 96.1l.1 .1M154.1 86.8h-.1M154.2 87.2l-2.1 .4M154.2 95.7l.3 .1M154.3 95.7a.52 .52 0 0 0-.1 .8 .52 .52 0 0 0 .8 0 .52 .52 0 0 0-.1-.8M154.3 96.1a.29 .29 0 0 1 .3-.2 .29 .29 0 0 1 .3 .3l-.2 .2M154.3 96a.28 .28 0 0 0 .3 .4 .28 .28 0 0 0 .2-.4"/>
<path d="M154.4 96.3h.1M154.4 86.7v.4a.51 .51 0 0 0 .4 .3 .51 .51 0 0 0 .5-.3l-.1-.4a.5 .5 0 0 1-.4 .7 .5 .5 0 0 1-.4-.7zM154.5 87.4a.57 .57 0 0 1-.1-.8 .57 .57 0 0 1 .8 0 .57 .57 0 0 1 0 .8M154.5 86.6l-.2 .3 .1 .3v-.5l.3-.2zM154.5 83.9h-1v1.1M154.5 86.5a.53 .53 0 0 0-.1 .8 .53 .53 0 0 0 .8 0 .53 .53 0 0 0-.1-.8M154.5 86.8h-.3M154.5 95.6a.56 .56 0 0 0-.5 .7 .56 .56 0 0 0 .8 .4 .56 .56 0 0 0 .3-.8M154.6 95.9h.1M154.6 87.2h-.3M154.6 86.8a.2 .2 0 0 0 .2 .3 .2 .2 0 0 0 .2-.3M154.7 93.1h1.7v1.2"/>
<path d="M154.7 95.9l-.3 .2M154.7 95.9l.1 .2-.1 .2M154.7 86.4a.5 .5 0 0 1 .6 .7 .51 .51 0 0 0-.6-.7zM154.8 86.7h-.2h.2M154.8 86.7l.2 .1v.2M154.8 86.7l-.2 .4M154.8 96a.22 .22 0 0 1-.2 .4 .22 .22 0 0 1-.2-.4M154.8 95.7a.53 .53 0 0 0-.6 .1 .53 .53 0 0 0-.1 .6M154.8 95.7a.51 .51 0 0 0-.7 .4M154.8 95.7a.52 .52 0 0 1 0 .9 .49 .49 0 0 0 .1-.9 .49 .49 0 0 0-.8 .4M154.8 95.7a.53 .53 0 0 1 .3 .5 .53 .53 0 0 1-.5 .5M154.8 87.1h-.1"/>
<path d="M154.9 96.6a.56 .56 0 0 0 .1-.8 .56 .56 0 0 0-.8 0 .56 .56 0 0 0 .1 .8M155 95.9a.5 .5 0 0 1 0 .6 .5 .5 0 0 1-.5 .1l-.4-.4 .1-.3-.1 .4a.5 .5 0 0 0 .5 .3 .5 .5 0 0 0 .5-.3l-.1-.4M155.1 86.8a.3 .3 0 0 1-.3 .4 .3 .3 0 0 1-.2-.4M155.1 86.4a.57 .57 0 0 1 .2 .8 .57 .57 0 0 1-.8 .2 .57 .57 0 0 1-.1-.9M155.1 87a.28 .28 0 0 0-.3-.4 .28 .28 0 0 0-.2 .5M155.2 87.3a.54 .54 0 0 0 0-.8l-.3-.1a.53 .53 0 0 0-.6 .4 .53 .53 0 0 0 .3 .6M155.4 83.9h1v1.1M156.4 85.6v2.3M156.4 88.4v1.2h-1M156.4 94.8v2.3M156.4 97.7v1.1h-1M51 100.9h10.5"/>
<path d="M62.9 118.6l1.8-.4v.7zM62.9 117.9v7.5M66.8 118.2l1.8 .4-1.8 .3zM68.6 118.6h-5.7M68.6 117.9v7.5M76.4 119.7v1.5M76.4 103.7v1.4M80.3 116.2h1.7l3.7 10.3M118.5 118.8v11.9M50.2 138.2h2M52.7 138.2h1M53.4 138.2l.4 1.7h-.7z"/>
<path d="M53.4 138.2v21.6M54.2 138.2h4M56 126.1h6.2M56 131.8h6.2M56.4 130h.6l-.3 1.8zM56.7 126.1l.3 1.8h-.6zM56.7 126.1v5.7M58.7 129h1.4M58.7 138.2h1M60.2 138.2h4.4M61.5 129h3.3M65.2 138.2h1.2"/>
<path d="M65.8 122.4v2.2M65.8 125.1v1.1M65.8 126.7v4.3M65.8 131.6v1M65.8 133.2v4M65.8 139.1v4.2M66.7 129h3.3M66.9 138.2h4.8M71.4 129h1.5M72.3 138.2h1.1M74 138.2h4.8M76.4 122.6v3.8"/>
<path d="M76.4 126.9v1.2M76.4 128.7v4.7M76.4 134v1.2M76.4 135.8v4.7M79.3 138.2h6.8M80.9 129h1.4M83.7 129h3M84.7 125l.7-.3 .3 1.8zM86.4 138.2h1.2M87 122.4v2.2M87 125.1v1.1M87 126.7v4.3"/>
<path d="M87 131.6v1M87 133.2v4M87 139.1v4.1M88 138.2h6.1M88.3 129h3M92.7 129h1.4M94.7 138.2h1.7M97.2 138.2h3.3M117.8 134.6h8.1M117.8 132.5h8.1M118.2 130.7h.7l-.4 1.8zM118.5 134.6l.4 1.8h-.7z"/>
<path d="M118.5 132.5v5.7M118.6 130.7v1.8M121.6 138.2v9.2M121.6 138.2l.4 1.8h-.7zM123.8 138.2h-2.9M125.2 138.2h4.5M126.6 125.4h9.2v7.1h-9.2zM126.6 134.6h9.2v7.1h-9.2zM130.5 138.2h1.5M132.8 138.2h4.5M138.7 138.2h1.4M142.2 132.5h7.1"/>
<path d="M142.5 125.4h6.8M142.6 130.7h.7l-.4 1.8zM142.9 125.4l.4 1.8h-.7zM142.9 125.4v7.1M150 123.2l1.8-.4v.7zM150 122.7v2M150 125.4h9.2v7.1h-9.2zM150 134.6h9.2v7.1h-9.2zM157.4 122.8l1.8 .4-1.8 .3zM159.2 122.5v2.2M159.2 123.2h-9.2M159.9 125.4h7.1"/>
<path d="M166.3 125.4l.4 1.8h-.8zM166.3 125.4v25.5M52.7 147.4h5.3M53.1 145.6h.7l-.4 1.8zM58.7 147.4h1.4M61.5 147.4h3.3M65.8 155.2v6.7M65.8 143.8v1.1M65.8 145.5v4.5M65.8 150.6v1.1M65.8 152.3v2.2M66.7 147.4h3.3"/>
<path d="M71.4 147.4h1.5M76.4 141.1v1.2M76.4 142.9v4.7M76.4 148.2v1.2M76.4 150v3.7M76.4 155.2v1.4M76.4 157.3v4.6M79.9 147.4h1.5M82.8 147.4h3.3M86.3 149h16.7M87 154.7v7.2M87 143.7v1.1"/>
<path d="M87 145.3v4.4M87 150.2v1.1M87 151.8v2.2M88 147.4h3.3M88.1 148.6l1.7 .4-1.7 .3zM90.6 149l1.7-.4v.7zM92.7 147.4h1.4M121.2 145.6h.8l-.4 1.8zM123.8 147.4h-2.9M125.2 147.4h4.5M126.6 158l1.8-.3v.7zM126.6 158h32.6"/>
<path d="M126.6 151.6v7.1M126.6 143.8h9.2v7.1h-9.2zM130.5 147.4h1.5M132.8 147.4h4.5M135.8 153.7l1.8-.3v.7zM135.8 151.6v2.9M138.7 147.4h1.4M148.2 153.4l1.8 .3-1.8 .4zM150 153.7h-14.2M150 143.8h9.2v7.1h-9.2zM150 151.6v2.9M157.4 157.7l1.8 .3-1.8 .4z"/>
<path d="M159.2 151.6v7.1M159.9 150.9h7.1M165.9 149.1h.8l-.4 1.8zM65.8 161.2l1.7-.4v.7zM74.6 160.8l1.8 .4-1.8 .3zM76.4 161.2l1.8-.4v.7zM85.3 160.8l1.7 .4-1.7 .3zM87 161.2h-21.2M140.2 167.8h8.8M151.3 167.8h6.7M154.7 164.4v6.7"/>
</g>
<g fill="#000">
<path d="M56.5 46h.7l-.4 1.7zM56.8 51.4l.4 1.8h-.7zM95.2 49.7h.7l-.3 1.7zM95.6 45.7l.3 1.8h-.7zM51.7 72.5l.3 1.8h-.7zM62.2 60.5l1.8-.4v.7zM76.4 66.4l1.8-.3v.7zM88.8 66.1l1.8 .3-1.8 .4zM88.8 60.1l1.8 .4-1.8 .3zM51.3 99.1h.7l-.3 1.8zM57.4 99.1h.7l-.4 1.8zM57.7 86.7l.4 1.7h-.7z"/>
<path d="M62.9 118.6l1.8-.4v.7zM66.8 118.2l1.8 .4-1.8 .3zM53.4 138.2l.4 1.7h-.7zM56.4 130h.6l-.3 1.8zM56.7 126.1l.3 1.8h-.6zM84.7 125l.7-.3 .3 1.8zM118.2 130.7h.7l-.4 1.8zM118.5 134.6l.4 1.8h-.7zM121.6 138.2l.4 1.8h-.7zM142.6 130.7h.7l-.4 1.8zM142.9 125.4l.4 1.8h-.7zM150 123.2l1.8-.4v.7z"/>
<path d="M157.4 122.8l1.8 .4-1.8 .3zM166.3 125.4l.4 1.8h-.8zM53.1 145.6h.7l-.4 1.8zM88.1 148.6l1.7 .4-1.7 .3zM90.6 149l1.7-.4v.7zM121.2 145.6h.8l-.4 1.8zM126.6 158l1.8-.3v.7zM135.8 153.7l1.8-.3v.7zM148.2 153.4l1.8 .3-1.8 .4zM157.4 157.7l1.8 .3-1.8 .4zM165.9 149.1h.8l-.4 1.8zM65.8 161.2l1.7-.4v.7z"/>
<path d="M74.6 160.8l1.8 .4-1.8 .3zM76.4 161.2l1.8-.4v.7zM85.3 160.8l1.7 .4-1.7 .3z"/>
</g>
<g fill="none" stroke="#000" stroke-width=".25">
<path d="M141.6 166.2l6.2-1.2v5.5l-6.2-1.2z"/>
<circle cx="154.7" cy="167.8" r="1.56"/>
<circle cx="154.7" cy="167.8" r="2.78"/>
</g>
<text font-size="5.6" x="168.7" y="16.4">VEML6035</text>
<text font-size="4.9" x="144.9" y="24">Vishay Semiconductors</text>
<text font-size="3.5" fill="#007ec4" x="42" y="21.9">www.vishay.com</text>
<text font-size="3.5" x="18.9" y="32.3">PACKAGE DIMENSIONS in millimeters</text>
<g font-size="2.8">
<text x="131.5" y="69.4">Top View Pinning</text>
<text x="126.7" y="115.2">Recommended Footprint</text>
<text x="48.8" y="185.6">Drawing No.: 6.550-5359.01-4</text>
<text x="48.8" y="189.1">Issue: 1; 15.03.2019</text>
<text x="18.9" y="263.3">Rev. 1.3, 28-Nov-2024</text>
<text x="106.4" y="263.6">10</text>
<text x="163.6" y="263.3">Document Number: 84889</text>
<text x="67.6" y="267.1">For technical questions, contact: consumersensors@vishay.com</text>
<text x="26.5" y="271">THIS DOCUMENT IS SUBJECT TO CHANGE WITHOUT NOTICE. THE PRODUCTS DESCRIBED HEREIN AND THIS DOCUMENT</text>
<text x="50.9" y="273.8">ARE SUBJECT TO SPECIFIC DISCLAIMERS, SET FORTH AT www.vishay.com/doc?91000</text>
</g>
<g font-size="2.5">
<text x="55.5" y="44" transform="rotate(-90 55.5 44)">(0.26)</text>
<text x="94.7" y="50.3" transform="rotate(-90 94.7 50.3)">0.4</text>
<text x="75.7" y="59.6">2</text>
<text x="82.8" y="65.6">1</text>
<text x="119.3" y="78.3">NC 4</text>
<text x="159.4" y="78.3">3 INT</text>
<text x="50.8" y="87.4" transform="rotate(-90 50.8 87.4)">2</text>
<text x="119.1" y="87.1">SCL 5</text>
<text x="159.6" y="87.3">2 SDA</text>
<text x="56.9" y="94.5" transform="rotate(-90 56.9 94.5)">1</text>
<text x="119" y="96.7">VDD 6</text>
<text x="159.7" y="97.2">1 GND</text>
<text x="63.8" y="117.7">0.4</text>
<text x="74.2" y="117.1">Pin 1</text>
<text x="149.2" y="121.8">0.65 (6 x)</text>
<text x="55.8" y="130.7" transform="rotate(-90 55.8 130.7)">0.4</text>
<text x="117.2" y="128.7" transform="rotate(-90 117.2 128.7)">0.15 (4x)</text>
<text x="141.6" y="131.6" transform="rotate(-90 141.6 131.6)">0.5 (6 x)</text>
<text x="165.4" y="138.5" transform="rotate(-90 165.4 138.5)">1.8</text>
<text x="97.7" y="148.1">0.05</text>
<text x="120.7" y="145.2" transform="rotate(-90 120.7 145.2)">0.65</text>
<text x="142.2" y="152.9">1</text>
<text x="52.1" y="159.4" transform="rotate(-90 52.1 159.4)">0.65 (4 x)</text>
<text x="68.7" y="160.3">0.75</text>
<text x="79.6" y="160.3">0.75</text>
<text x="141.2" y="157.1">2.3</text>
<text x="138.4" y="175">Technical drawings</text>
<text x="139.7" y="177.9">according to DIN</text>
<text x="142.1" y="180.9">specif</text>
<text x="148" y="180.9">ication</text>
<text x="133.9" y="189.2">Not indicated tolerances ± 0.1</text>
</g>
</svg>
